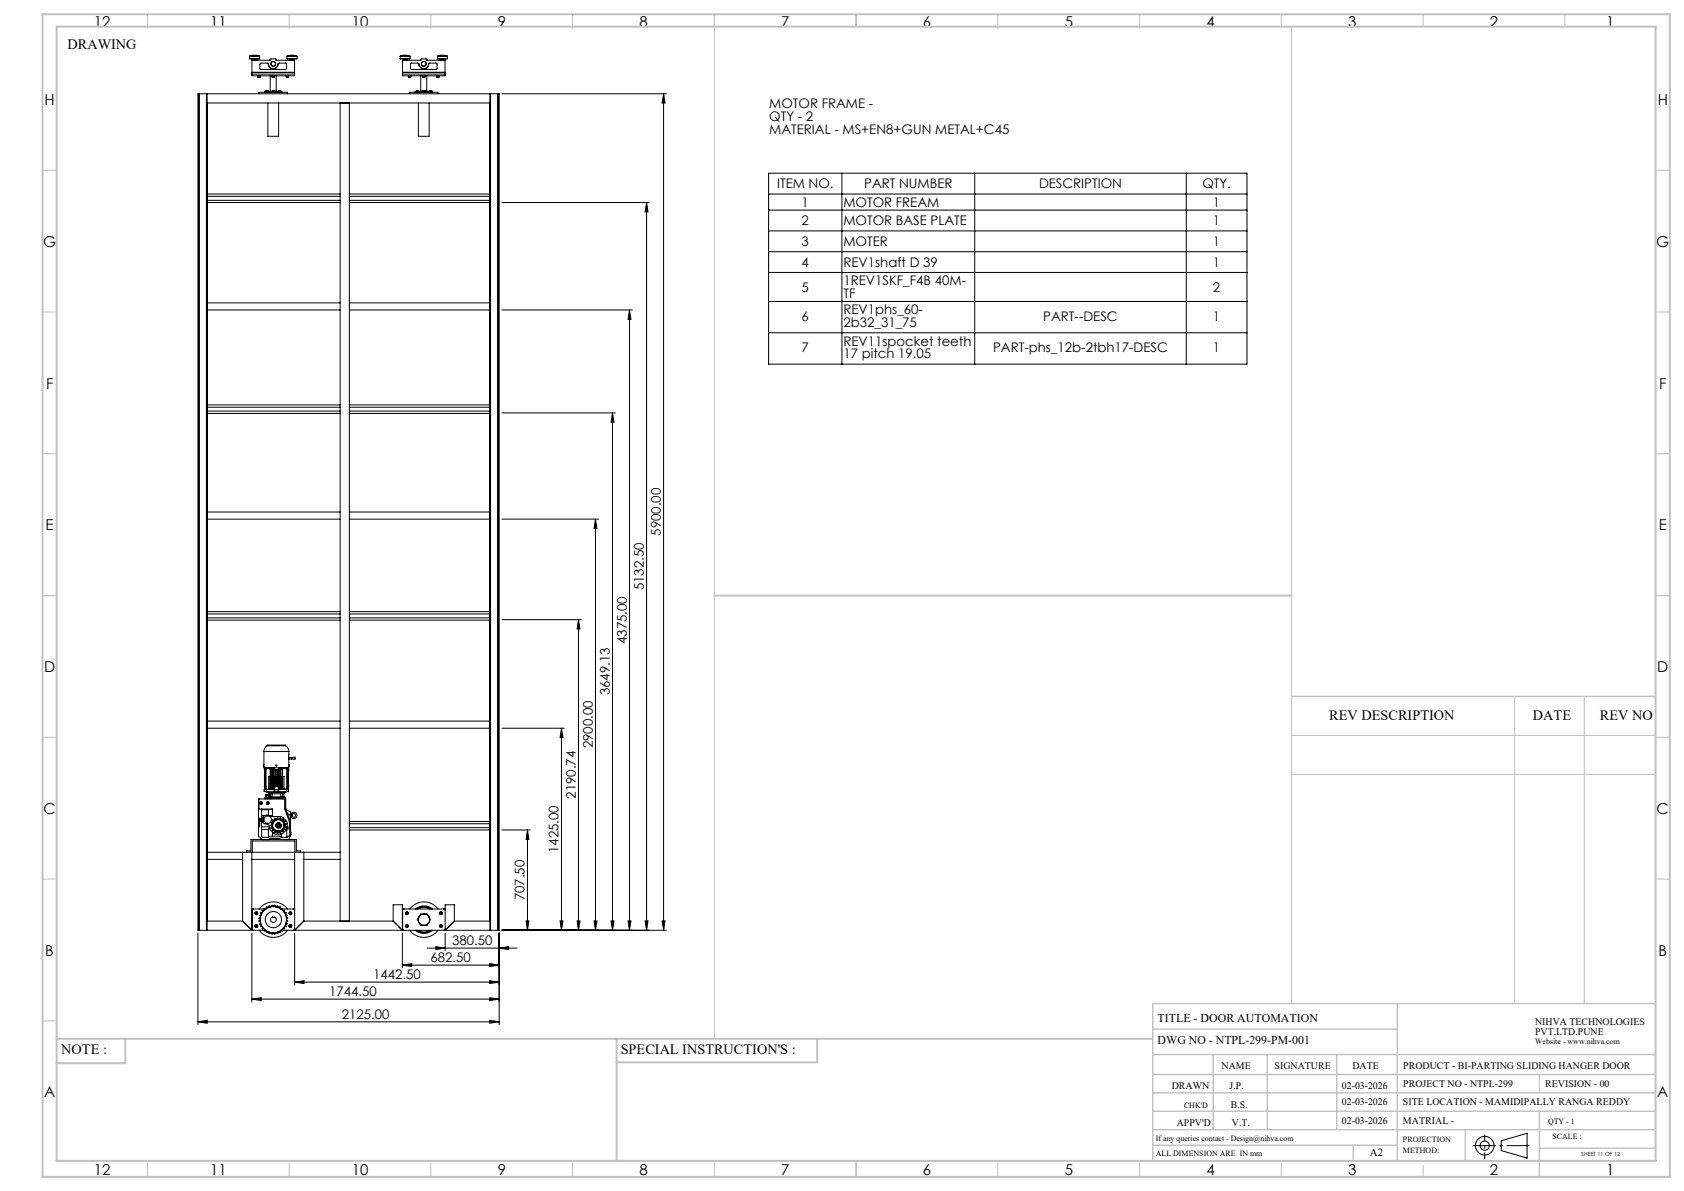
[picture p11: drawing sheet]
<svg xmlns="http://www.w3.org/2000/svg" width="594mm" height="420mm" viewBox="0 0 594 420" stroke-linecap="round" stroke-linejoin="round" font-family="sans-serif">
<g fill="none" stroke="#000" stroke-width=".35">
<path d="M88 19.8h3.5M88 19.8v.9M88.3 19.7h.3M88.3 19.7v.1M88.6 19.7v.1M89.1 19.7h1.3M89.1 19.8v-.3h1.3v.3M89.1 19.6h1.3M89.2 19.7h.3M89.2 19.7v.1M89.5 19.7v.1M91 19.7h.3"/>
<path d="M91 19.7v.1M91.3 19.7v.1M91.5 19.8v.9M101.2 19.8h3.5M101.2 19.8v.9M101.6 19.7h.3M101.6 19.7v.1M101.9 19.7h.1M102.2 19.7l.1-.2h1.3v.2M102.2 19.7v.1M102.3 19.7h1.3M102.3 19.6h1.3"/>
<path d="M103.5 19.7h.3M103.5 19.7v.1M103.8 19.7v.1M104.1 19.7h.3M104.1 19.7v.1M104.4 19.7v.1M104.7 19.8v.9M141.1 19.8h3.5M141.1 19.8v.9M141.4 19.7h.3M141.4 19.7v.1M141.7 19.7v.1"/>
<path d="M142.2 19.8v-.3h1.3v.3M142.2 19.6h1.3M142.2 19.7h1.3M142.3 19.7h.3M142.3 19.7v.1M142.6 19.7v.1M144.1 19.7h.3M144.1 19.7v.1M144.4 19.7v.1M144.6 19.8v.9M154.3 19.8h3.5M154.3 19.8v.9"/>
<path d="M154.7 19.7h.3M154.7 19.7v.1M155 19.7h.1M155.3 19.7l.2-.2h1.2v.2M155.3 19.7v.1M155.5 19.7h1.2M155.5 19.6h1.2M156.6 19.7h.3M156.6 19.7v.1M156.9 19.7v.1M157.2 19.7h.2M157.2 19.7v.1"/>
<path d="M157.4 19.7v.1M157.8 19.8v.9M70.1 33.1h-.3v295h.3M70.1 33.1h.2M70.1 33.1v295M70.3 33.1h2.5M70.3 33.1v295M72.8 33.1h.3M72.8 33.1v295M73.1 33.1h99.7M73.1 33.1v295M73.1 36.3h99.7"/>
<path d="M88 20.7h3.5M88.9 26.1h15M88.9 25.5h15M89 20.8v.5M89.4 20.8h.1M89.5 20.8h1.1M89.5 21.2h1.1M89.5 20.8v.4M89.5 21.2l-.1 .1M90.5 20.8h.1M90.6 21.2l-.1 .1M90.6 20.8h.1"/>
<path d="M90.6 20.8v.4M91 27.1h.8M91 26.7v.4M91.4 33.1v-.6h10v.6M91.8 22.4l2.7-.1a1.85 1.85 0 0 0 1.9 1.9 1.85 1.85 0 0 0 1.8-1.9h2.7l.1 2.1-9 .1-.3-.3zM91.8 26.7v.4M93.4 32.5h6M93.4 32.3h6M93.4 32.3v.2M93.4 32.5h.1M93.9 31.9h.5M93.9 31.9v.3"/>
<path d="M93.9 31.9h.1M94.4 31.9h.1M94.4 31.9v.3M94.5 36.3v11.8h3.8v-11.8M94.6 22.5a1.76 1.76 0 0 0 1.8 1.8 1.76 1.76 0 0 0 1.7-1.8M95.2 21.3h-6.3v5.4h15v-5.4h-6.3M95.3 26.7v5.5M95.4 21.1l-.2 .2M95.4 21.1l-.3 .2M95.4 21l-.2 .3M95.4 21l.1-.2h1.8l.1 .2M96 27.1h.8"/>
<path d="M96 26.7v.4M96.1 31.9h.1M96.1 31.9h.5M96.1 31.9v.3M96.6 31.9h.1M96.6 31.9v.3M96.8 26.7v.4M97.4 21.1l.2 .2M97.4 21l.2 .3M97.4 21.1l.1 .2M97.4 26.7v5.5M98.4 31.9h.1"/>
<path d="M98.4 31.9h.4M98.4 31.9h.5M98.4 31.9v.3M98.8 31.9h.1M98.9 31.9v.3M99.4 32.3v.2M99.4 32.5h-.1M101 27.1h.8M101 26.7v.4M101.2 20.7h3.5M101.8 26.7v.4M102.2 21.2v.1"/>
<path d="M102.2 20.8v.4M102.6 20.8h.1M102.7 21.2h1.1M102.7 20.8h1.1M102.7 21.2l-.1 .1M102.7 20.8v.4M103.7 20.8h.1M103.8 21.2l-.1 .1M103.8 20.8h.1M103.8 20.8v.4M120 36.3v288.5M123.2 36.3v288.5"/>
<path d="M141.1 20.7h3.5M142 26.1h15M142 25.5h15M142.1 20.8v.5M142.6 20.8h.1M142.6 20.8h1.1M142.6 21.2h1.1M142.6 20.8v.4M142.6 21.2v.1M143.6 20.8h.1M143.7 21.2l-.1 .1M143.7 20.8h.1"/>
<path d="M143.7 20.8v.4M144.1 27.1h.8M144.1 26.7v.4M144.5 33.1v-.6h10v.6M144.9 22.4l2.8-.1a1.82 1.82 0 0 0 1.8 1.9 1.82 1.82 0 0 0 1.8-1.9h2.7l.1 2-9 .2-.3-.3zM144.9 26.7v.4M146.5 32.3h6M146.5 32.5h6M146.5 32.3v.2M146.5 32.5h.1M147 31.9h.1M147 31.9h.5"/>
<path d="M147 31.9v.3M147.5 31.9v.3M147.6 36.3v11.8h3.8v-11.8M147.7 22.5a1.75 1.75 0 0 0 1.8 1.8 1.75 1.75 0 0 0 1.7-1.8M148.3 21.3h-6.3v5.4h15v-5.4h-6.3M148.4 26.7v5.5M148.4 21.1l-.1 .2M148.5 21.1l-.3 .2M148.5 21l-.2 .3M148.5 21l.1-.2h1.8l.1 .2M149.1 27.1h.8M149.1 26.7v.4"/>
<path d="M149.2 31.9h.5M149.2 31.9v.3M149.7 31.9h.1M149.7 31.9v.3M149.9 26.7v.4M150.5 21.1l.2 .2M150.5 21l.2 .3M150.5 21.1l.1 .2M150.5 26.7v5.5M151.5 31.9h.1M151.5 31.9h.5M151.5 31.9v.3"/>
<path d="M152 31.9h.1M152 31.9v.3M152.5 32.3v.2M152.5 32.5h-.1M154.1 27.1h.8M154.1 26.7v.4M154.3 20.7h3.5M154.9 26.7v.4M155.3 21.2v.1M155.3 20.8v.4M155.8 20.8h.1M155.8 20.8h1.1"/>
<path d="M155.8 21.2v.1M155.8 20.8v.4M156.8 20.8l.1 .4h-1.1M156.8 20.8h.1M172.8 33.1h.2M172.8 33.1v295M173 33.1v295M173 33.1h2.5M175.5 33.1h.3M175.5 33.1v295M175.8 33.1h.3v295h-.3M175.8 33.1v295"/>
<path d="M177.1 33.1h58M234.1 33.1v295M234.1 33.1l.5 3.3h-1.1zM73.1 71.4h46.9M73.1 68.4h46.9M73.1 70.6h46.9M73.1 69.2h46.9M123.2 71.4h49.6M123.2 68.4h49.6M123.2 70.6h49.6M123.2 69.2h49.6M177.1 71.4h52"/>
<path d="M228.1 71.4v256.7M228.1 71.4l.5 3.3h-1.1zM271.1 68.4h168.7M271.1 61.1h168.7v67.3h-168.7zM271.1 74.1h168.7M297 61.1v67.3M343.8 61.1v67.3M418.4 61.1v67.3M271.1 81.4h168.7M271.1 88.8h168.7M271.1 96.1h168.7M73.1 109.3h46.9"/>
<path d="M73.1 106.8h46.9M123.2 109.3h49.6M123.2 106.8h49.6M177.1 109.3h46M222 109.3v218.8M222 109.3l.6 3.3h-1.1zM271.1 106.3h168.7M271.1 117.4h168.7M73.1 145.8h46.9M73.1 142.8h46.9M73.1 145h46.9M73.1 143.6h46.9"/>
<path d="M123.2 145.8h49.6M123.2 142.8h49.6M123.2 145h49.6M123.2 143.6h49.6M177.1 145.6h40M216 145.6v182.5M216 145.6l.6 3.3h-1.1zM73.1 180.6h46.9M73.1 183.1h46.9M123.2 180.6h49.6M123.2 183.1h49.6M177.1 183.1h34"/>
<path d="M210 183.1v145M210 183.1l.6 3.3h-1zM73.1 218.7h46.9M73.1 215.7h46.9M73.1 217.9h46.9M73.1 216.5h46.9M123.2 218.7h49.6M123.2 215.7h49.6M123.2 217.9h49.6M123.2 216.5h49.6M177.1 218.5h28M204 218.5v109.6"/>
<path d="M204 218.5l.6 3.3h-1zM73.1 256.8h46.9M73.1 254.3h46.9M123.2 256.8h49.6M123.2 254.3h49.6M177.1 256.8h21.9M198 256.8v71.3M198 256.8l.6 3.3h-1zM93.1 269.7v.5M93.1 269.7h-.2v.5h.2M93.1 270.2v.6h8.8v-.6M93.1 265h8.8"/>
<path d="M93.1 265v4.7M93.2 279.2h.1M93.2 278.4h.1M93.2 278.4v.8M93.2 279.2h.7M93.3 277.2h.1M93.3 270.8v7.6v-7.6M93.3 271.6h.1M93.3 277.4l.2 .9 .4 .1M93.5 270.8l-.2 .6M93.6 270.8v6.6l.1 .9 .4 .1M93.6 270.8h.1"/>
<path d="M93.8 270.8v6.6l.2 .9 .4 .1M93.8 270.8h.1M93.8 279.2l.8 .3M93.9 278.4h2.8v.8M93.9 278.4v.8M93.9 279.2h2.8M94 278.4h.1M94 278.4h-.8M94.1 278.4h.1M94.2 263l-1 1.1-.1 .9M94.2 262.9h6.6M94.2 263h6.6"/>
<path d="M94.2 262.9v.1M94.2 270.8h.1M94.2 270.8h.8M94.2 278.4h.2M94.2 278.4h.1M94.4 278.4h.2M94.6 279.5l.3 .4M94.6 279.5h.4M94.6 278.2h.7M94.6 278.4h.7M94.6 278.2v.2M94.7 273.8h.6"/>
<path d="M94.8 278.1h.5M94.8 278.1l-.2 .1M94.8 273.8v4.3M94.9 279.9h.5M94.9 279.9v.2M95 279.5l1 .1M95 279.5l.4 .4M95 270.8h.1M95.1 270.8v.2M95.1 270.8h.1M95.3 278.1v.1M95.3 278.4h.1"/>
<path d="M95.3 278.2v.2M95.3 278.3h.1M95.3 270.8v.6M95.3 271.4v6.7M95.3 271.4h.1M95.4 279.9v1.1M95.4 277.4l-.1 .9M95.4 278.3v.1M95.4 270.8v7.6M95.4 273.8h.5v4.3M95.4 278.4h.1M95.4 278.2h.5"/>
<path d="M95.4 278.4h.5M95.6 271h.1M95.9 278.1v.1M95.9 278.4h.1M95.9 278.1l-.5 .1M95.9 278.2v.2M95.9 270.8v7.5M95.9 277.4h.1M95.9 271.4h.1M95.9 278.3h.1M95.9 278.3v.1M96 279.9v-.4h3v.4"/>
<path d="M96 279.9h3M96 279.9v1.1M96 270.8v7.6M96 278.3v.1M96 273.8h.5v4.3M96 278.4h.1M96 278.2h.5M96 278.4h.5M96.2 270.8v.2M96.2 270.8l.1 .1M96.2 270.8h.1M96.5 278.1v.1"/>
<path d="M96.5 278.1l-.5 .1M96.5 278.4h.1M96.5 278.4h.4M96.5 277.4h.1M96.5 271.4h.1M96.5 270.8v7.6M96.5 278.3h.1M96.6 273.8h.5M96.6 277.2h.5M96.6 278.4h1.7M96.6 271.6h.5M96.6 277.2h.1"/>
<path d="M96.6 271.6h.1M96.6 278.2h.1M96.6 278.4h.1M96.6 270.8v7.6M96.7 279.2h.2M96.9 279.2h1.1M96.9 278.4h1.1M96.9 278.4v.8M97.1 277.2h.1M97.2 277.2h1.1M97.2 271.6h.6M97.2 271.6l-.1-.3v6.1l.1-.2"/>
<path d="M97.2 277.2h.1M97.2 271.6h.1M97.2 271.6v5.6M97.3 273.8h.4v3.4M97.3 277.2h.4M97.7 277.2h.2M97.8 271.6h-.1M97.8 271.6h.1M97.8 277.4h.1M97.8 271.6h.5M97.8 271.3v6.1M97.8 271.3v.1"/>
<path d="M97.9 277.2h.4M98 278.4v.8M98 279.2h.3M98.3 278.4v.8M98.3 279.2h2.7M98.3 278.4h2.8l-.1 .8M98.3 273.8h-.4v3.4M98.3 277.2h.1M98.3 271.6h.1M98.3 278.4h.1M98.3 278.2h.1M98.4 270.8l-.1 7.6"/>
<path d="M98.4 277.4h.1M98.4 271.4h.1M98.4 278.3h.1M98.4 278.3l-.1 .1M98.4 271.4v6M98.4 277.4l.1 .9M98.5 278.1v.1M98.5 278.4h.1M98.5 278.1l.5 .1M98.5 278.2h.5M98.5 278.4h.5M98.5 278.4h-.5"/>
<path d="M98.5 278.2v.2M98.5 270.8l-.1 .6M98.7 270.8h.1M98.7 270.8l-.1 .1M98.7 270.8l.1 .2M99 273.8h-.5v4.3M99 278.4h.1M99 277.4h.1M99 271.4h.1M99 278.3h.1M99 270.8v7.6M99 279.9v1.1"/>
<path d="M99.1 278.4h.1M99.1 278.2h.5M99.1 278.4h.5M99.1 270.8v7.6M99.1 278.1v.1M99.1 278.1h.5M99.3 270.8h.1M99.3 270.8l-.1 .2M99.3 270.8l.1 .2M99.6 273.8h-.5v4.3M99.6 278.1v.1M99.6 278.4h.1"/>
<path d="M99.6 278.2v.2M99.6 278.3h.1M99.6 279.9h.5M99.6 270.8v7.3M99.6 279.9v1.1M99.6 271.4h.1M99.7 277.4l-.1 .9M99.7 278.3v.1M99.7 270.8v7.5M99.7 278.1v.1M99.7 278.4h.1M99.7 278.2h.7"/>
<path d="M99.7 278.4h.7M99.7 278.1h.5M99.7 278.2v.2M99.9 279.5l-.9 .1M99.9 279.5l-.3 .4M99.9 279.5h.5M100.1 279.9v1.1M100.2 278.1l.2 .1M100.2 273.8v4.3M100.3 273.8h-.6v4.3M100.4 278.4h.1M100.4 278.2v.2"/>
<path d="M100.4 279.5l-.3 .4M100.5 278.4h.3M100.8 263l.7 .8 .4 1.2M100.8 262.9v.1M100.8 278.4h.1M100.8 270.8h.1M100.8 270.8l-.9 .2M100.9 278.4h.1M101 278.4h.1M101 278.4h.7M101.1 279.2l-.7 .3M101.1 270.8v6.6l-.1 .9-.5 .1"/>
<path d="M101.1 270.8h.1M101.4 270.8l-.1 7.5M101.4 270.8h.1M101.5 270.8l.1 6.6-.1 .9-.6 .1M101.6 277.2h.1M101.6 271.6h.1M101.6 270.8l.1 8.4M101.7 278.4h.1M101.7 278.4v.8h-.7M101.7 277.2h.1M101.7 271.6h.1M101.8 267.1h1.1"/>
<path d="M101.9 269.7h.2v.5h-.2M101.9 269.7v.5M101.9 265v4.7M101.9 267.6h1M102.9 267.1v.6M102.9 267.1l1.2-.1v.7h-1.2M91.2 288.3l.4 .5v2.5l-.4 .5M91.2 285.3h4.9M91.3 281.7v3.6M91.3 288.4v3.3M91.9 295.5v.4h.4M91.9 283.1l.3 .2z"/>
<path d="M92.1 289.1l.3 .2zM92.3 292.5h2.4M92.3 285.3v3.1h.6M92.3 287.7h.9M92.3 291.6h2.8M92.3 285.6h2.4M92.9 289.9h-.6v4.9l.4 .5h2M93.1 287.7l1.5-.3 1.1 .5 3.9 .2 1.6 1.9 .1 1.9-.2 .7-1.8 1.5-2.5-.1-1.6-1.6-.4-1.5-1.8-.7zM93.5 281.6h.9zM93.9 280.4h.1M93.9 281.1h.1M93.9 280.4v.7"/>
<path d="M93.9 280.4h-.2l.2 .7M93.9 280.7v.6M93.9 280.7h1M94.3 283.1l.3 .2zM94.4 281.6h6.1M94.4 281.3h1.1M94.4 281.3h-.9v.4M94.4 281.3v.4M94.7 285.6v1.9M94.7 292.5v2.8M94.7 295.3l.4-.4h3.6l.5 .4h2M94.9 280.1v.6"/>
<path d="M94.9 280.1h-1v.6M94.9 280.7v.3M94.9 296.1l.5-.5h3.1l.4 .5M95.1 291.8l-.4 .7M95.1 295.9h3.7M95.2 281h-.5v.3M95.2 281v.3M95.2 281h4.6M95.5 281.3h5M95.5 281.3v.4M95.6 295.6v.3M95.8 291.3v.5"/>
<path d="M95.8 290.8v.5M95.8 290.8l-.4 .2 .4 .3M95.8 291.8l-.3 .3h.5M95.8 291.8l.2 .3M95.8 290.4v.4M95.8 291.8h.1M96 292.1l.3 .4M96 290l-.2 .4M96 290h-.5l.3 .4M96.1 289.2l.2 .4M96.1 289.2h.1M96.1 285.3v2.4h-.8"/>
<path d="M96.1 293.4v1.5M96.1 285.3l-1.4 .3M96.1 289.1l.4 .2M96.3 292.5l-.2 .5 .4-.2M96.3 292.5l.2 .3M96.3 289.6l-.3 .4M96.5 292.8l.4 .3M96.5 289.3l-.2 .3M96.6 296h.1M96.9 288.6h.1M96.9 288.6v.4M96.9 289l-.4 .3"/>
<path d="M96.9 293.1v.5l.4-.3M96.9 293.1l.4 .2M96.9 288.5l.3 .3M97.2 288.8h.1M97.3 288.8l-.4 .2M97.3 293.3l.5 .2M97.4 290.6a.89 .89 0 0 1 1.2-.3 .89 .89 0 0 1 .4 1.1l.2 .2-.4 .4-.2-.2a.88 .88 0 0 1-1.1-.1 .88 .88 0 0 1-.1-1.1zM97.8 293.5h.4M97.8 288.7l-.5 .1M97.8 293.5l.1 .4 .3-.4M97.8 288.6l.2-.4 .1 .4M97.8 288.6v.1"/>
<path d="M98.1 288.6l-.3 .1M98.1 288.6l.5 .1M98.3 295.6v.3M98.6 288.7l.4 .1M98.7 293.4l-.5 .1M98.7 288.6l.2-.3 .1 .5M98.7 288.6l-.1 .1M99 288.8l.5 .2M99 290.8h.1M99 291.3h.1M99.1 293.3l-.4 .1M99.1 293.3l-.2 .5-.2-.4"/>
<path d="M99.3 294.1v1.2M99.5 289l.3 .3M99.5 293.1l-.4 .2M99.5 289l.4-.2-.1 .5M99.8 281h.5v.3M99.8 281l-.1 .7M99.8 289.3l.3 .3M99.8 292.9l-.3 .2M99.8 292.9l.1 .5-.4-.3M100.1 289.6l.2 .4M100.1 289.6l.5-.1-.3 .5M100.2 292.5l-.4 .4"/>
<path d="M100.2 292.5h.1M100.3 290l.2 .4M100.4 292.2l-.2 .3M100.4 292.2l.2 .3h-.4M100.4 281.7h.4v3.4M100.4 281.7h-9.2v13.1l1.2 1.3M100.4 281.7v3.5M100.4 285.2l1.7 4.7M100.5 290.4l.1 .4M100.5 290.4l.5 .1-.4 .3M100.5 291.7l-.1 .5M100.5 281.3l.1 .4"/>
<path d="M100.5 281.6h.1M100.5 281.3v.4M100.6 290.8v.5M100.6 291.3l-.1 .4M100.6 291.3l.4 .3-.5 .1M100.8 285.1l-.4 .1M100.8 285.1l.1 .4M100.9 285.5l.5 1.4M100.9 285.5l1.6 .9M101.1 292.4v2.9M101.2 292.3h1M101.3 291.7h.8"/>
<path d="M101.4 286.9l1 2.9-.3 .1M101.4 286.9l1 .6M102.1 291.7l.1 .6M102.1 289.9v1.8M102.2 292.3v2.6M102.2 295h.1M102.3 294.9v.1M102.3 294.9h-.7l-.4 .4M102.3 294.9l-.5 1.2M102.4 287.5l-.1 7.5M102.5 286.4l-.1 1.1M102.5 293.5v.8"/>
<path d="M102.5 286.9l.2 1.3M102.5 286.4v.5M102.5 286.9l.2 .1M102.7 287a1.13 1.13 0 0 1 1.6-.3 1.13 1.13 0 0 1 0 1.7 1.13 1.13 0 0 1-1.6-.2M102.7 287h.2M102.9 287v1.1M102.9 288.1l-.2 .1M123.2 292.7h49.6M123.2 289.7h49.6M123.2 291.9h49.6M123.2 290.5h49.6M177.1 292.7h9.9"/>
<path d="M186.1 292.7v35.4M186.1 292.7l.4 3.3h-.9zM73.1 300.5h46.9M73.1 303.1h12.5M85.6 300.5v24.3M87 300.5v-.4h1.5v-4h16v4h1.5v.4M88.8 300.5v27.6M88.8 303.1h15.1M89 300.5v-3.9h15l-.1 31.5M94.9 319.9l-.5 .2M94.9 319.7l-.6 .3M94.9 319.8v.1"/>
<path d="M95.3 319.8l-.4 .1M95.3 319.8l-.4-.4v.4M95.7 319.8h-.3M95.7 319.7l-.4 .1M95.8 319.5l-.7 .1M96.1 319.5h.6M96.2 319.6l-.5 .1M96.2 319.6h.5M96.2 319.6l-.4-.4-.1 .5M96.3 319.7h.3M96.7 319.6l.4 .1M96.7 319.6l.1-.4 .3 .5"/>
<path d="M97 319.5l.7 .1M97.1 319.7l.5 .1M97.2 319.8h.3M97.6 319.8l.4 .1M97.6 319.8l.3-.4 .1 .4M98 319.7l.6 .3M98 319.8v.1M98 319.9l.4 .2M98 320l.3 .1M107.2 300.5v24.3M107.2 303.1h12.8M69.8 329.1v32.2"/>
<path d="M70.1 328.1h.2M70.3 328.1h2.5M72.8 328.1h.3M73.1 328.1h15.7M73.1 324.8h12.5M85.6 324.8l3.2 3.3M88.8 329.1v24.2M88.9 327.6l.5 .5M89.4 320.6l-.5 .4M89.4 320.6h-.5v7.5h.5M89.4 328.1h3.8M89.4 320.6h3.8"/>
<path d="M90.3 322h.1M90.3 326.5h.1M90.3 322.1l.2 .2v-.2M90.3 322v.1M90.3 326.5v.1M90.3 322.1h.1M90.3 322l.1 .1M90.3 326.6h.1M90.3 326.6l.1 .1M90.3 326.5h.2M90.3 322l.1-.2 .2 .3M90.4 322.1h.1"/>
<path d="M90.4 326.7h.1M90.5 322h.1M90.5 322h-.2M90.5 326.4v.1M90.5 326.5h.1M90.5 321.9l-.2 .1M90.5 326.4l-.2 .1M90.5 322v.1M90.5 326.6v.1M90.5 326.6l-.1 .1M90.5 326.5v.1M90.5 322l.1 .1"/>
<path d="M90.5 322.1h.1M90.5 322.1h-.1M90.5 326.6h.1M90.5 322.1l-.1 .1M90.5 326.5l.1 .1M90.6 322.1h-.1M90.6 326.6l-.1 .1M91.4 328.1a6.2 6.2 0 0 0 10 0M91.4 320.6a6.2 6.2 0 0 1 10 0M91.8 324.6v.4M91.8 324.1v.5M91.8 324.6l-.4 .3 .4 .1"/>
<path d="M91.8 325l.1 .5M91.8 323.7v.4M91.8 323.7l-.5 .2 .5 .2M91.9 325.5l.1 .4M91.9 323.2l-.1 .5M91.9 325.5l-.4 .3 .4 .1M91.9 322.8h-.4l.4 .4M91.9 325.9h.1M92 325.9l.2 .4M92 322.7l-.1 .5M92 322.7l-.1 .1M92.2 322.3l-.2 .4"/>
<path d="M92.2 326.3l.2 .4M92.2 326.3l-.3 .4h.5M92.4 321.9l-.2 .4M92.4 321.9h-.5l.3 .4M92.4 326.7l.3 .4M92.7 327.1l.3 .4M92.7 321.5l-.3 .4M92.7 327.1l-.2 .4h.5M93 321.2l-.3 .3M93 327.5l.3 .3M93 321.2l-.6-.1 .3 .4M93.3 320.8l-.3 .4"/>
<path d="M93.3 327.8l.3 .3M93.3 327.8l-.1 .5 .4-.2M93.5 328.2l.5 .3M93.6 320.6l-.3 .2M93.6 328.1l.5 .2M93.6 320.6l-.4-.3 .1 .5M93.6 320.6h.2M93.8 328.1l.2 .1M94 320.4l-.2 .2M94 320.1l-.5 .4M94 320.3l-.4 .3M94.1 328.3l.3 .3"/>
<path d="M94.1 328.3l-.1 .5 .4-.2M94.3 328.7l.6 .2M94.4 320.1l-.4 .2M94.4 320.1l-.5-.3 .1 .5M94.4 328.6l.5 .1M94.5 328.5l.3 .1M94.8 320l-.3 .1M94.9 328.7l.4 .1M94.9 328.7v.5l.4-.4M95.2 329l.6 .1M95.3 328.8l.5 .1M95.4 328.8h.3"/>
<path d="M95.8 328.9l.4 .1M95.8 328.9l.1 .5 .3-.3M96.1 329.2h.7M96.2 329h.5M96.2 329v.1M96.3 328.9h.3M96.7 329v.1M97.1 328.9l-.4 .1M97.1 328.9l-.1 .5-.3-.3M97.5 328.8h-.3M97.6 328.8l-.5 .1M97.6 328.8l.4 .4"/>
<path d="M97.7 329l-.6 .1M98 328.7l-.4 .1M98 328.7v.5M98 329.1v.1M98.4 328.5l-.3 .1M98.4 320.1l.4 .2M98.4 320.1l.4-.3v.5M98.5 328.5l-.5 .2M98.6 328.7l-.6 .2M98.8 320.3l.4 .3M98.8 328.3l-.3 .2M98.8 328.3v.5l-.3-.3"/>
<path d="M98.8 320.4l.3 .2M98.8 320.1l.6 .3M99 328.1h.2M99.1 320.6h.1M99.1 328.1l-.2 .1M99.2 320.6l.4 .2M99.2 328.1l-.4 .2M99.2 320.6l.5-.2-.1 .4M99.4 328.1l-.5 .4M99.6 320.8l.3 .4M99.6 327.8l-.4 .3M99.6 327.8l.1 .4-.5-.1"/>
<path d="M99.7 328.1h3.7M99.7 320.6h3.7M99.9 321.2l.3 .3M99.9 327.4l-.3 .4M99.9 321.2l.5-.2-.2 .5M100.2 321.5l.2 .4M100.2 327.1l-.3 .3M100.2 327.1l.2 .4-.5-.1M100.4 321.9l.2 .4M100.4 321.9h.5l-.3 .4M100.5 326.7l-.3 .4M100.6 322.3l.2 .4"/>
<path d="M100.6 326.3l-.1 .4M100.6 326.3l.4 .4h-.5M100.8 322.7l.2 .5M100.8 322.7l.5 .1-.3 .4M100.9 325.9l-.3 .4M101 323.2l.1 .4M101 325.5l-.1 .4M101 325.5l.3 .3-.4 .1M101.1 323.6v.4M101.1 325l-.1 .5M101.1 323.6l.4 .1-.4 .3M101.1 324v.5"/>
<path d="M101.1 324.5v.5M101.1 324.5l.4 .4-.4 .1M102.2 322l.5 .1zM102.3 326.6v.1M102.3 326.6h.1M102.4 322h.1M102.3 322.1h.1M102.3 322v.1M102.3 326.7h.1M102.3 326.5v.1M102.4 326.4h.1M102.4 326.6l-.1 .1"/>
<path d="M102.4 326.5l-.1 .1M102.4 326.6l.1 .1M102.4 322h-.1M102.4 322.1h.1M102.4 326.5h.1M102.4 326.4v.1M102.4 326.4l.1 .1M102.5 326.6v.1M102.5 326.6h.1M102.5 322h.1M102.5 322.1v.1M102.5 322l-.1-.2v.5l.1-.1"/>
<path d="M102.5 326.6l-.1 .1M102.5 326.5h.1M102.5 326.5v.1M102.5 322.1h.1M102.5 322v.1M102.6 326.5l-.1 .1M103.4 320.6l.5 .4M103.4 328.1h.5M103.4 320.6h.5M103.9 327.6l-.5 .5M103.9 328.1h38M103.9 329.1v18.2"/>
<path d="M107.2 324.8h31.5M107.2 324.8l-3.3 3.3M138.7 324.8l3.2 3.3M138.7 324.8v-5.7h3.2v9M141.9 329.1v12.2M142 327.6l.5 .5M142.5 320.6l-.5 .4M142.5 320.6h-.5v7.5h.5M142.5 328.1h14M142.5 320.6h14M143.4 322.1h.1M143.5 322h.1"/>
<path d="M143.4 326.6h.1M143.4 326.5h.1M143.4 326.5v.1M143.4 322.1l.1 .1M143.4 322v.1M143.4 326.5l-.1 .1h.5l-.2-.1M143.5 322l-.1 .1M143.5 322.1h.1M143.5 326.4l-.1 .1M143.5 326.4v.1M143.5 326.5h-.1M143.5 326.5h.1"/>
<path d="M143.5 326.7h.1M143.5 326.4h.1M143.5 321.9l.1 .1M143.6 322.1l-.1 .1M143.6 322.1h.1M143.6 326.5h.1M143.6 326.4v.1M143.6 326.7h.1M143.6 326.4l-.1-.1v.5l.1-.1M143.6 322h.1M143.6 322v.1M143.6 326.6v.1"/>
<path d="M143.6 326.6h.1M143.6 326.5v.1M143.6 326.5l.1 .1M143.7 322l-.1 .1M144.5 320.6a6.2 6.2 0 0 1 10 0M144.5 328.1a6.2 6.2 0 0 0 10 0M146.4 320.6a4.9 4.9 0 0 1 6.2 0M146.4 328.1a4.9 4.9 0 0 0 6.2 0M146.9 328.1a4.6 4.6 0 0 0 5.3 0M146.9 320.6a4.6 4.6 0 0 1 5.3 0M147.3 328.1a4.4 4.4 0 0 0 4.4 0M147.3 320.6a4.3 4.3 0 0 1 4.4 0"/>
<path d="M147.8 323.3l-.3 .9 .3 1.1M147.8 323.3a1.14 1.14 0 0 0 0 2M147.8 325.3l.8 .8 .9 .2M147.8 325.3a1.15 1.15 0 0 0 1.7 1M149.5 322.3l-.9 .2-.8 .8M149.5 322.3a1.15 1.15 0 0 0-1.7 1M149.5 322.3l1 .2 .8 .8M149.5 322.3a1.29 1.29 0 0 1 1.8 1M150.7 334.3h31.7M151.3 323.3l.2 .7-.2 1.3M151.3 325.3l-.8 .8-1 .2M151.3 325.3a1.3 1.3 0 0 1-1.8 1"/>
<path d="M151.3 323.3a1.3 1.3 0 0 1 0 2M153.7 333.8l3.3 .5-3.3 .5zM155.4 326.5h.1M155.4 326.5l.1 .2M155.4 322v.1M155.4 322.1h.1M155.4 322h.1M155.4 322l.1 .1M155.4 326.5l.1-.2 .1 .2M155.5 326.7h.1M155.5 322h-.1M155.5 322h.1"/>
<path d="M155.5 322.1h.1M155.5 326.4l.1 .1M155.5 326.5h.1M155.5 326.5h-.1M155.5 326.4v.1M155.5 326.4l-.1 .1M155.6 326.5h.1M155.6 326.5v.1M155.6 322h.1M155.6 322h-.1M155.6 321.9l-.1 .1M155.6 326.6h.1"/>
<path d="M155.6 326.6l-.1 .1M155.6 322.1h.1M155.6 322v.1M155.6 322.1l-.1 .1M156.5 320.6l.5 .4M156.5 328.1h.5M156.5 320.6h.5M157 327.6l-.5 .5M157 328.1h15.8M157 329.1v6.2M160.3 324.8h12.5M160.3 324.8v-5.7h-3.3v9"/>
<path d="M160.3 324.8l-3.3 3.3M172.8 339.8l3.3 .5-3.3 .5zM172.8 328.1h.2M173 328.1h2.5M175.5 328.1h.3M176.1 334.3l3.3-.5v1zM176.1 329.1v32.2M177.1 328.1h58M185.6 324.7h.9l-.4 3.4zM197.6 324.7h1l-.6 3.4zM203.6 324.7h1l-.6 3.4zM209.6 324.7h1l-.6 3.4z"/>
<path d="M215.5 324.7h1.1l-.6 3.4zM221.5 324.7h1.1l-.6 3.4zM227.5 324.7h1.1l-.5 3.4zM233.5 324.7h1.1l-.5 3.4zM88.8 352.3l3.3-.5v1zM88.8 352.3h87.3M103.9 346.3l3.3-.5v1zM103.9 346.3h72.2M141.9 340.3l3.3-.5v1zM141.9 340.3h34.2M172.8 345.8l3.3 .5-3.3 .5zM172.8 351.8l3.3 .5-3.3 .5z"/>
<path d="M172.8 359.8l3.3 .5-3.3 .5zM69.8 360.3l3.3-.5v1zM69.8 360.3h106.3M529.5 402.3l9.2-2.7v8.8l-9.2-2.7z"/>
<circle cx="96.4" cy="22.5" r=".86"/>
<circle cx="96.4" cy="22.5" r=".8"/>
<circle cx="149.5" cy="22.5" r=".86"/>
<circle cx="149.5" cy="22.5" r=".8"/>
<circle cx="97.5" cy="270" r=".24"/>
<circle cx="92.1" cy="283.2" r=".47"/>
<circle cx="92.1" cy="283.2" r=".43"/>
<circle cx="92.3" cy="289.2" r=".43"/>
<circle cx="92.3" cy="289.2" r=".48"/>
<circle cx="94.4" cy="283.2" r=".43"/>
<circle cx="94.4" cy="283.2" r=".48"/>
<circle cx="94.4" cy="289.1" r="1.3"/>
<circle cx="98.2" cy="291.1" r=".84"/>
<circle cx="98.2" cy="291.1" r=".25"/>
<circle cx="98.2" cy="291.1" r=".32"/>
<circle cx="98.2" cy="291.1" r=".89"/>
<circle cx="98.2" cy="291.1" r="2.08"/>
<circle cx="98.2" cy="291.1" r=".45"/>
<circle cx="98.2" cy="291.1" r=".31"/>
<circle cx="98.2" cy="291.1" r="1.97"/>
<circle cx="103.6" cy="287.6" r=".62"/>
<circle cx="90.4" cy="322.1" r=".5"/>
<circle cx="90.4" cy="326.6" r=".5"/>
<circle cx="90.4" cy="326.6" r=".46"/>
<circle cx="90.4" cy="322.1" r=".46"/>
<circle cx="96.4" cy="324.3" r=".99"/>
<circle cx="96.4" cy="324.3" r="2.86"/>
<circle cx="102.4" cy="322.1" r=".45"/>
<circle cx="102.4" cy="326.6" r=".45"/>
<circle cx="102.4" cy="322.1" r=".51"/>
<circle cx="102.4" cy="326.6" r=".51"/>
<circle cx="143.5" cy="326.6" r=".51"/>
<circle cx="143.5" cy="322.1" r=".51"/>
<circle cx="143.5" cy="322.1" r=".45"/>
<circle cx="143.5" cy="326.5" r=".45"/>
<circle cx="155.5" cy="326.5" r=".46"/>
<circle cx="155.5" cy="322.1" r=".46"/>
<circle cx="155.5" cy="326.6" r=".5"/>
<circle cx="155.5" cy="322.1" r=".5"/>
<circle cx="523.7" cy="404" r="1.62"/>
<circle cx="523.7" cy="404" r="3.3"/>
</g>
<g fill="none" stroke="#c0c0c0" stroke-width=".35">
<path d="M52 5v5M102 5v5M152 5v5M202 5v5M252 5v361.3M302 5v4.4M352 5v5M402 5v5M452 5v4.4M455.5 9.4v344.5M502 5v4.4M552 5v4.4"/>
<path d="M15 60h5M584 60h5M15 110h5M584 110h5M15 160h5M584 160h5M15 210h5M584 210h5M455.5 259.3h128.5M534.3 245.6v108.3M558.8 245.6v108.3M15 260h5"/>
<path d="M455.5 273.1h128.5M584 260h5M15 310h5M584 310h5M15 360h5M543 378.9v6.5M52 410v5M102 410v5M152 410v5M202 410v5M252 410v5M302 409.4v5.6"/>
<path d="M352 409.4v5.6M402 410v5M452 410v5M502 410.9v4.1M529 404h1M529.2 403.7l.7 .7M529.5 403.5v1M529.9 403.7l-.7 .7M538.1 404h1.1M538.3 403.7l.7 .7M538.7 403.5v1M539 403.7l-.7 .7"/>
</g>
<path d="M519.5 404h20.1" fill="none" stroke="#000" stroke-width=".35" stroke-dasharray="15.2 1.3 1.3 1.3" stroke-dashoffset="7.1" stroke-linecap="butt"/>
<path d="M523.7 408.8v-8.7" fill="none" stroke="#000" stroke-width=".35" stroke-dasharray="15.2 1.3 1.3 1.3" stroke-dashoffset="12.8" stroke-linecap="butt"/>
<g fill="none" stroke="#c0c0c0" stroke-width=".5">
<path d="M455.5 245.6h128.5M492.9 353.9v55.5M584 353.9h-177.4v55.5M406.6 371.9h177.4M406.6 378.9h177.4M406.6 362.9h86.3M428 371.9v26.5M447 371.9v26.5M471.5 371.9v26.5M406.6 391.9h177.4M406.6 385.4h177.4M406.6 398.4h177.4"/>
<path d="M516.9 398.4v11M543 391.9v23.1M406.6 403.9h86.3M477.3 403.9v5.5M543 404.9h41"/>
</g>
<path d="M15 5h574v410h-574zM20 9.4h564v400h-564zM252 210h203.5M20 366.3h386.6M44.2 366.3v8.6h-24.2M217.5 366.3v43.1M288.3 366.3v8.3h-70.8" fill="none" stroke="#c0c0c0" stroke-width=".7"/>
<g fill="#000">
<path d="M176.1 334.3l3.3-.5v1zM153.7 333.8l3.3 .5-3.3 .5zM172.8 339.8l3.3 .5-3.3 .5zM141.9 340.3l3.3-.5v1zM172.8 345.8l3.3 .5-3.3 .5zM103.9 346.3l3.3-.5v1zM172.8 351.8l3.3 .5-3.3 .5zM88.8 352.3l3.3-.5v1z"/>
<path d="M185.6 324.7h.9l-.4 3.4zM186.1 292.7l.4 3.3h-.9zM197.6 324.7h1l-.6 3.4zM198 256.8l.6 3.3h-1zM203.6 324.7h1l-.6 3.4zM204 218.5l.6 3.3h-1zM209.6 324.7h1l-.6 3.4zM210 183.1l.6 3.3h-1zM215.5 324.7h1.1l-.6 3.4zM216 145.6l.6 3.3h-1.1zM221.5 324.7h1.1l-.6 3.4zM222 109.3l.6 3.3h-1.1zM233.5 324.7h1.1l-.5 3.4zM234.1 33.1l.5 3.3h-1.1z"/>
<path d="M227.5 324.7h1.1l-.5 3.4zM228.1 71.4l.5 3.3h-1.1z"/>
<path d="M172.8 359.8l3.3 .5-3.3 .5zM69.8 360.3l3.3-.5v1z"/>
</g>
<g font-size="5.3">
<text x="33.1" y="9.5">12</text>
<text x="74.1" y="9.5">11</text>
<text x="124.1" y="9.5">10</text>
<text x="175.6" y="9.5">9</text>
<text x="225.6" y="9.5">8</text>
<text x="275.6" y="9.5">7</text>
<text x="325.6" y="9.5">6</text>
<text x="375.6" y="9.5">5</text>
<text x="425.6" y="9.5">4</text>
<text x="475.6" y="9.5">3</text>
<text x="525.6" y="9.5">2</text>
<text x="566.6" y="9.5">1</text>
<text x="15.7" y="37">H</text>
<text x="584.7" y="37">H</text>
<text x="15.2" y="87">G</text>
<text x="584.2" y="87">G</text>
<text x="16.2" y="137">F</text>
<text x="585.2" y="137">F</text>
<text x="16.1" y="187">E</text>
<text x="585.1" y="187">E</text>
<text x="15.5" y="237">D</text>
<text x="584.5" y="237">D</text>
<text x="15.4" y="287">C</text>
<text x="584.4" y="287">C</text>
<text x="16" y="337.1">B</text>
<text x="585" y="337.1">B</text>
<text x="15.5" y="387">A</text>
<text x="584.5" y="387">A</text>
<text x="33.1" y="414.5">12</text>
<text x="74.1" y="414.5">11</text>
<text x="124.1" y="414.5">10</text>
<text x="175.6" y="414.5">9</text>
<text x="225.6" y="414.5">8</text>
<text x="275.6" y="414.5">7</text>
<text x="325.6" y="414.5">6</text>
<text x="375.6" y="414.5">5</text>
<text x="425.6" y="414.5">4</text>
<text x="475.6" y="414.5">3</text>
<text x="525.6" y="414.5">2</text>
<text x="566.6" y="414.5">1</text>
</g>
<g font-size="5">
<text x="23.8" y="17.2">DRAWING</text>
<text x="468.9" y="254">REV DESCRIPTION</text>
<text x="540.7" y="254">DATE</text>
<text x="564.3" y="254">REV NO</text>
<text x="21.6" y="371.8">NOTE :</text>
<text x="218.9" y="371.8">SPECIAL INSTRUCTION'S :</text>
</g>
<g font-size="4.7">
<text x="271.3" y="38.1">MOTOR FRAME -</text>
<text x="271.3" y="42.6">QTY - 2</text>
<text x="271.3" y="47.2">MATERIAL - MS+EN8+GUN METAL+C45</text>
<text x="274.1" y="66.4">ITEM NO.</text>
<text x="304.8" y="66.4">PART NUMBER</text>
<text x="366.5" y="66.4">DESCRIPTION</text>
<text x="424.1" y="66.4">QTY.</text>
<text x="282.8" y="72.9">1</text>
<text x="297.5" y="72.9">MOTOR FREAM</text>
<text x="427.9" y="72.9">1</text>
<text x="282.8" y="79.5">2</text>
<text x="297.5" y="79.5">MOTOR BASE PLATE</text>
<text x="427.9" y="79.5">1</text>
<text x="282.8" y="86.8">3</text>
<text x="297.5" y="86.8">MOTER</text>
<text x="427.9" y="86.8">1</text>
<text x="282.8" y="94.1">4</text>
<text x="297.5" y="94.1">REV1shaft D 39</text>
<text x="427.9" y="94.1">1</text>
<text x="297.5" y="100.6">1REV1SKF_F4B 40M-</text>
<text x="282.8" y="102.9">5</text>
<text x="297.5" y="105.2">TF</text>
<text x="427.9" y="102.9">2</text>
<text x="282.8" y="113.1">6</text>
<text x="297.5" y="110.8">REV1phs_60-</text>
<text x="368" y="113.1">PART--DESC</text>
<text x="427.9" y="113.1">1</text>
<text x="297.5" y="115.3">2b32_31_75</text>
<text x="282.8" y="124.1">7</text>
<text x="297.5" y="121.9">REV11spocket teeth</text>
<text x="350.3" y="124.1">PART-phs_12b-2tbh17-DESC</text>
<text x="427.9" y="124.1">1</text>
<text x="297.5" y="126.4">17 pitch 19.05</text>
<text x="233.1" y="188.9" transform="rotate(-90 233.1 188.9)">5900.00</text>
<text x="227.1" y="208.1" transform="rotate(-90 227.1 208.1)">5132.50</text>
<text x="221.1" y="227.1" transform="rotate(-90 221.1 227.1)">4375.00</text>
<text x="215.1" y="245.2" transform="rotate(-90 215.1 245.2)">3649.13</text>
<text x="209.1" y="263.9" transform="rotate(-90 209.1 263.9)">2900.00</text>
<text x="203.1" y="281.7" transform="rotate(-90 203.1 281.7)">2190.74</text>
<text x="197.1" y="300.8" transform="rotate(-90 197.1 300.8)">1425.00</text>
<text x="185.1" y="317.5" transform="rotate(-90 185.1 317.5)">707.50</text>
<text x="159.4" y="333.3">380.50</text>
<text x="151.9" y="339.3">682.50</text>
<text x="131.6" y="345.3">1442.50</text>
<text x="116.1" y="351.3">1744.50</text>
<text x="120.5" y="359.3">2125.00</text>
</g>
<g font-size="4.2">
<text x="408.3" y="360.3">TITLE - DOOR AUTOMATION</text>
<text x="408.3" y="368.2">DWG NO - NTPL-299-PM-001</text>
</g>
<text font-size="3.9" x="483.2" y="407.7">A2</text>
<g font-size="3.5">
<text x="541.5" y="361.3">NIHVA TECHNOLOGIES</text>
<text x="541.5" y="364.9">PVT.LTD.PUNE</text>
<text x="430.9" y="377">NAME</text>
<text x="449.6" y="377">SIGNATURE</text>
<text x="477" y="377">DATE</text>
<text x="495" y="377">PRODUCT - BI-PARTING SLIDING HANGER DOOR</text>
<text x="495" y="383.3">PROJECT NO - NTPL-299</text>
<text x="545.1" y="383.3">REVISION - 00</text>
<text x="413.3" y="384.1">DRAWN</text>
<text x="433.7" y="384.1">J.P.</text>
<text x="473.4" y="384.1">02-03-2026</text>
<text x="473.4" y="389.8">02-03-2026</text>
<text x="494.8" y="389.8">SITE LOCATION - MAMIDIPALLY RANGA REDDY</text>
<text x="434.1" y="390.6">B.S.</text>
<text x="415.1" y="396.9">APPV'D</text>
<text x="434.6" y="396.9">V.T.</text>
<text x="473.4" y="396.5">02-03-2026</text>
<text x="494.8" y="396.5">MATRIAL -</text>
</g>
<g font-size="2.8">
<text x="541.5" y="368.3">Website - www.nihva.com</text>
<text x="417.6" y="390.6">CHK'D</text>
<text x="546.1" y="396.5">QTY - 1</text>
<text x="547.6" y="401.7">SCALE :</text>
<text x="407.7" y="402.2">If any queries contact - Design@nihva.com</text>
<text x="407.7" y="407.7">ALL DIMENSION ARE IN mm</text>
<text x="494.8" y="402.7">PROJECTION</text>
<text x="494.8" y="406.5">METHOD:</text>
</g>
<text font-size="2" x="557.8" y="407.8">SHEET 11 OF 12</text>
</svg>
